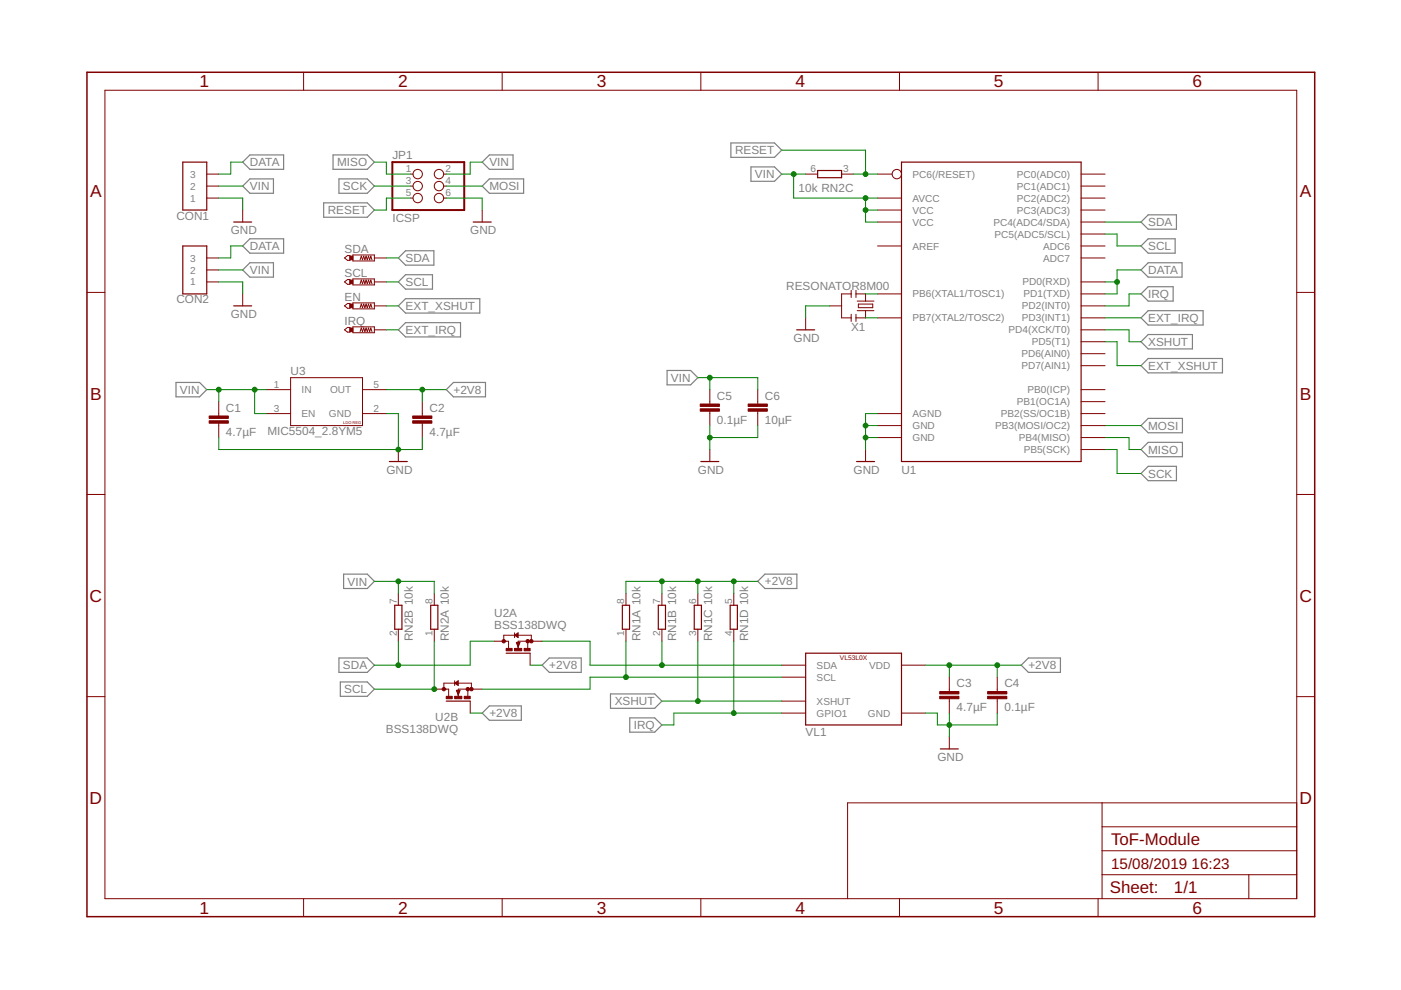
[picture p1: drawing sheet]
<svg xmlns="http://www.w3.org/2000/svg" width="297mm" height="210mm" viewBox="0 0 297 210" stroke-linecap="round" stroke-linejoin="round" font-family="sans-serif">
<g fill="none" stroke="#808080" stroke-width=".25">
<path d="M51.5 39.5l1.5-1.6h5v3.1h-5zM51.5 34.4l1.5-1.5h7.1v3h-7.1zM70.6 32.9h7.3l1.5 1.5-1.5 1.5h-7.3zM71.9 37.9h6l1.5 1.6-1.5 1.5h-6zM102.2 34.4l1.6-1.5h5v3h-5zM103.8 37.9h7.2v3.1h-7.2l-1.6-1.5zM155 30.3h9.2l1.5 1.5-1.5 1.6h-9.2zM159.2 35.4h5l1.5 1.5-1.5 1.5h-5zM51.5 57.2l1.5-1.5h5v3.1h-5zM51.5 52.2l1.5-1.6h7.1v3.1h-7.1zM68.6 43h9.3l1.5 1.5-1.5 1.6h-9.3zM84.5 54.7l1.5-1.5h6v3h-6z"/>
<path d="M84.5 59.8l1.5-1.5h5.7v3h-5.7zM241.9 47.1l1.5-1.5h6v3h-6zM243.4 55.7h7.2v3.1h-7.2l-1.5-1.6zM243.4 50.6h5.8v3.1h-5.8l-1.5-1.5zM84.5 64.9l1.5-1.6h15.7v3.1h-15.7zM84.5 69.9l1.5-1.5h11.6v3h-11.6zM141.4 78.5h5l1.6 1.6-1.6 1.5h-5zM241.9 77.5l1.5-1.5h15.8v3.1h-15.8zM241.9 72.5l1.5-1.6h9.4v3.1h-9.4zM241.9 62.3l1.5-1.5h5.3v3h-5.3zM241.9 67.4l1.5-1.5h11.7v3h-11.7zM37.3 81.1h5l1.5 1.5-1.5 1.5h-5z"/>
<path d="M94.6 82.6l1.5-1.5h6.8v3h-6.8zM241.9 95.3l1.5-1.5h7.3v3h-7.3zM241.9 90.2l1.5-1.5h7.3v3.1h-7.3zM241.9 100.4l1.5-1.5h6v3h-6zM71.9 139.5h6l1.5 1.5-1.5 1.6h-6zM72.9 121.7h5l1.5 1.6-1.5 1.5h-5zM116.5 139.5h6.7v3.1h-6.7l-1.6-1.6zM160.7 123.3l1.5-1.6h6.8v3.1h-6.8zM72.2 144.6h5.7l1.5 1.5-1.5 1.5h-5.7zM102.2 151.2l1.6-1.5h6.7v3h-6.7zM129.4 147.1h9.4l1.5 1.6-1.5 1.5h-9.4zM133.5 152.2h5.3l1.5 1.5-1.5 1.5h-5.3z"/>
<path d="M216.5 141l1.5-1.5h6.8v3.1h-6.8z"/>
</g>
<g fill="none" stroke="#800000" stroke-width=".21">
<path d="M22.2 19.1h252.7v171.4h-252.7zM64.4 15.3v3.8M106.5 15.3v3.8M148.6 15.3v3.8M190.7 15.3v3.8M232.8 15.3v3.8M43.8 39.5h2.6M43.8 36.9h2.6M87 39.5h.6M87 36.9h.6M94.1 39.5h.5M94.1 36.9h.5"/>
<path d="M170.8 36.9h2.6M178.4 36.9h2.6M186.1 36.9h3M229.2 39.5h5.1M229.2 36.9h5.1M43.8 42h2.6M43.8 59.8h2.6M43.8 57.2h2.6M43.8 54.7h2.6M51.5 44.5v2.6M73 54.7l.7-.5h.5v1h-.5zM73 59.8l.7-.5h.5v1h-.5z"/>
<path d="M74.8 54.1h4.6v1.2h-4.6zM74.8 59.1h4.6v1.3h-4.6zM76.3 55.1l.3-.8 .3 .8 .2-.8 .3 .8 .2-.8 .3 .8 .2-.8 .3 .8 .2-.8 .3 .8M79.4 59.8h2.5M79.4 54.7h2.5M87 42h.6M94.1 42h.5M102.2 44.5v2.6M186.1 42h5M186.1 52.2h5M186.1 44.5h5M186.1 47.1h5"/>
<path d="M229.2 42h5.1M229.2 59.8h5.1M229.2 54.7h5.1M229.2 52.2h5.1M229.2 44.5h5.1M229.2 47.1h5.1M229.2 49.6h5.1M18.4 62h3.8M51.5 62.3v2.6M73 64.9l.7-.6h.5v1.1h-.5zM73 69.9l.7-.5h.5v1h-.5zM74.8 64.2h4.6v1.3h-4.6z"/>
<path d="M74.8 69.3h4.6v1.2h-4.6zM76.3 60.2l.3-.8 .3 .8 .2-.8 .3 .8 .2-.8 .3 .8 .2-.8 .3 .8 .2-.8 .3 .8M76.3 65.2l.3-.7 .3 .7 .2-.7 .3 .7 .2-.7 .3 .7 .2-.7 .3 .7 .2-.7 .3 .7M76.3 70.3l.3-.7 .3 .7 .2-.7 .3 .7 .2-.7 .3 .7 .2-.7 .3 .7 .2-.7 .3 .7M79.4 64.9h2.5M79.4 69.9h2.5M170.8 67.4v2.5M175.9 64.9h2.5M180.5 62.3h-2.1v5.1h2.1M180.5 61.6v1.5M180.5 66.6v1.6M181.5 62.3h2v1.5"/>
<path d="M181.5 61.6v1.5M181.5 66.6v1.6M181.7 65.9h3.6M181.7 63.8h3.6M182 64.5h3v.7h-3zM183.5 65.9v1.5h-2M186.1 62.3h5M186.1 67.4h5M229.2 62.3h5.1M229.2 67.4h5.1M229.2 64.9h5.1M229.2 69.9h5.1"/>
<path d="M229.2 72.5h5.1M229.2 75h5.1M229.2 77.5h5.1M274.9 62h3.8M46.4 85.2v3M46.4 89.7v3.1M56.5 87.7h5.1M56.5 82.6h5.1M61.6 80.1h15.3v10.1h-15.3zM76.9 87.7h5M76.9 82.6h5M84.5 95.3v2.6"/>
<path d="M89.5 85.2v3M89.5 89.7v3.1M150.5 82.6v3.1M150.5 87.2v3M150.5 95.3v2.6M160.7 82.6v3.1M160.7 87.2v3M183.5 95.3v2.6M186.1 87.7h5M186.1 90.2h5M186.1 92.8h5M229.2 87.7h5.1"/>
<path d="M229.2 90.2h5.1M229.2 92.8h5.1M229.2 82.6h5.1M229.2 85.2h5.1M229.2 95.3h5.1M18.4 104.8h3.8M274.9 104.8h3.8M84.5 125.8v2.5M84.5 133.4v2.6M92.1 125.8v2.5M92.1 133.4v2.6M104.8 136h3v1.5"/>
<path d="M106.8 136v-1.3h5.8v1.3M109.1 134.7l.8-.5v1zM109.1 134.2v1M109.5 136.2h.7l-.3 1zM111.9 136v1.5M112.4 138.5v2.5M114.9 136h-5v1.5M132.7 125.8v2.5M132.7 133.4v2.6M140.3 125.8v2.5M140.3 133.4v2.6M148 125.8v2.5"/>
<path d="M148 133.4v2.6M155.6 125.8v2.5M155.6 133.4v2.6M18.4 147.7h3.8M92.1 146.1h3v1.5M94.1 146.1v-1.3h5.8v1.3M96.4 144.8l.8-.5v1.1zM96.4 144.3v1.1M96.8 146.4h.7l-.3 1zM99.2 146.1v1.5M99.7 148.7v2.5M102.2 146.1h-5v1.5"/>
<path d="M165.7 141h5.1M165.7 143.6h5.1M165.7 148.7h5.1M165.7 151.2h5.1M191.1 141h5.1M191.1 151.2h5.1M201.3 143.6v3M201.3 148.1v3.1M201.3 156.3v2.5M211.4 143.6v3M211.4 148.1v3.1M274.9 147.7h3.8"/>
<path d="M233.7 170.2v20.3M233.7 175.3h41.2M274.9 170.2h-95.2v20.3M64.4 190.5v3.9M106.5 190.5v3.9M148.6 190.5v3.9M190.7 190.5v3.9M232.8 190.5v3.9M233.7 185.5h41.2M233.7 180.4h41.2M264.8 185.5v5"/>
<circle cx="88.6" cy="39.5" r=".99"/>
<circle cx="88.6" cy="36.9" r=".99"/>
<circle cx="93.1" cy="36.9" r=".99"/>
<circle cx="93.1" cy="39.5" r=".99"/>
<circle cx="190.1" cy="36.9" r=".99"/>
<circle cx="88.6" cy="42" r=".99"/>
<circle cx="93.1" cy="42" r=".99"/>
</g>
<path d="M18.4 15.3h260.3v179.1h-260.3z" fill="none" stroke="#800000" stroke-width=".32"/>
<g fill="none" stroke="#800000" stroke-width=".25">
<path d="M38.8 34.4h5v10.1h-5zM173.4 36.2h5v1.5h-5zM191.1 34.4h38.1v63.5h-38.1zM38.8 52.2h5v10.1h-5zM49.6 47.1h3.8M100.3 47.1h3.8M49.6 64.9h3.8M168.9 69.9h3.8M82.5 97.9h3.9M148.6 97.9h3.8M181.6 97.9h3.8M83.7 128.3h1.5v5.1h-1.5z"/>
<path d="M91.3 128.3h1.5v5.1h-1.5zM107.3 138.5h5.1M109.3 134.7l.4-.3v.5zM109.9 136.8l-.3-.5h.5l-.2 .7M132 128.3h1.5v5.1h-1.5zM139.6 128.3h1.5v5.1h-1.5zM147.2 128.3h1.5v5.1h-1.5zM154.8 128.3h1.5v5.1h-1.5zM170.8 138.5h20.3v15.2h-20.3zM94.6 148.7h5.1M96.6 144.8l.4-.2v.5zM97.2 147l-.3-.5h.5l-.2 .6"/>
<path d="M199.4 158.8h3.8"/>
</g>
<path d="M83.2 34.4h15.2v10.1h-15.2z" fill="none" stroke="#800000" stroke-width=".42"/>
<g fill="#800000" stroke="#800000" stroke-width=".21">
<circle cx="112.6" cy="136" r=".36"/>
<circle cx="111.9" cy="136" r=".36"/>
<circle cx="106.8" cy="136" r=".36"/>
<circle cx="99.9" cy="146.1" r=".36"/>
<circle cx="99.2" cy="146.1" r=".36"/>
<circle cx="94.1" cy="146.1" r=".36"/>
</g>
<g fill="#800000" stroke="#800000" stroke-width=".21">
<path d="M107.3 137.5h1.3v.5h-1.3z"/>
<path d="M111.1 137.5h1.3v.5h-1.3z"/>
<path d="M109.1 137.5h1.5v.5h-1.5z"/>
<path d="M94.6 147.6h1.3v.5h-1.3z"/>
<path d="M98.4 147.6h1.3v.5h-1.3z"/>
<path d="M96.4 147.6h1.5v.5h-1.5z"/>
<path d="M74.2 54.3h.6v.8h-.6z"/>
<path d="M74.2 59.4h.6v.8h-.6z"/>
<path d="M74.2 64.5h.6v.7h-.6z"/>
<path d="M44.3 89.2h4.1v.5h-4.1z"/>
<path d="M44.3 88.2h4.1v.5h-4.1z"/>
<path d="M87.5 89.2h4.1v.5h-4.1z"/>
<path d="M87.5 88.2h4.1v.5h-4.1z"/>
<path d="M199.2 147.6h4.1v.5h-4.1z"/>
<path d="M199.2 146.6h4.1v.5h-4.1z"/>
<path d="M209.4 147.6h4.1v.5h-4.1z"/>
<path d="M209.4 146.6h4.1v.5h-4.1z"/>
<path d="M74.2 69.6h.6v.7h-.6z"/>
<path d="M148.5 86.7h4v.5h-4z"/>
<path d="M148.5 85.7h4v.5h-4z"/>
<path d="M158.6 86.7h4.1v.5h-4.1z"/>
<path d="M158.6 85.7h4.1v.5h-4.1z"/>
</g>
<g fill="none" stroke="#008000" stroke-width=".21">
<path d="M46.4 39.5h5.1M51.5 34.4h-2.6v2.5h-2.5M79.4 39.5h7.6M79.4 34.4h2.5v2.5h5.1M94.6 39.5h7.6M102.2 34.4h-2.5v2.5h-5.1M165.7 36.9h5.1M165.7 31.8h17.8v5.1M168.3 36.9v5.1h17.8M181 36.9h5.1M46.4 57.2h5.1M46.4 42h5.1v2.5"/>
<path d="M46.4 59.8h5.1v2.5M51.5 52.2h-2.6v2.5h-2.5M81.9 59.8h2.6M81.9 54.7h2.6M87 42h-5.1v2.5h-2.5M94.6 42h7.6v2.5M183.5 44.5h2.6M183.5 42v5.1h2.6M234.3 47.1h7.6M234.3 59.8h2.5M234.3 49.6h2.5v2.6h5.1M241.9 57.2h-5.1v5.1h-2.5"/>
<path d="M81.9 64.9h2.6M81.9 69.9h2.6M175.9 64.9h-5.1v2.5M183.5 62.3h2.6M183.5 67.4h2.6M234.3 72.5h2.5v5h5.1M234.3 69.9h5.1v2.6h2.5M234.3 67.4h7.6M241.9 62.3h-2.5v2.6h-5.1M43.8 82.6h12.7M46.4 82.6v2.6M46.4 92.8v2.5h43.1v-2.5"/>
<path d="M54 82.6v5.1h2.5M81.9 87.7h2.6v7.6M81.9 82.6h12.7M89.5 82.6v2.6M148 80.1h12.7v2.5M150.5 80.1v2.5M150.5 90.2v5.1M160.7 90.2v2.6h-10.2M183.5 90.2h2.6M183.5 92.8h2.6M186.1 87.7h-2.6v7.6M234.3 95.3h2.5v5.1h5.1"/>
<path d="M234.3 92.8h5.1v2.5h2.5M234.3 90.2h7.6M79.4 123.3h12.7v2.5M84.5 123.3v2.5M84.5 136v5M92.1 136v10.1h-12.7M104.8 136h-5.1v5h-20.3M114.9 136h10.2v5h40.6M132.7 136v7.6M140.3 123.3v2.5M140.3 136v5M148 123.3v2.5"/>
<path d="M148 136v12.7M155.6 123.3v2.5M155.6 136v15.2M160.7 123.3h-28v2.5M99.7 151.2h2.5M112.4 141h2.5M140.3 148.7h25.4M165.7 151.2h-22.8v2.5h-2.6M165.7 143.6h-40.6v2.5h-22.9M196.2 141h20.3M196.2 151.2h2.5v2.5h12.7v-2.5M201.3 141v2.6"/>
<path d="M201.3 151.2v5.1M211.4 141v2.6"/>
</g>
<g fill="#008000" stroke="#008000" stroke-width=".21">
<circle cx="54" cy="82.6" r=".51"/>
<circle cx="46.4" cy="82.6" r=".51"/>
<circle cx="84.5" cy="123.3" r=".51"/>
<circle cx="183.5" cy="42" r=".51"/>
<circle cx="183.5" cy="44.5" r=".51"/>
<circle cx="168.3" cy="36.9" r=".51"/>
<circle cx="150.5" cy="80.1" r=".51"/>
<circle cx="89.5" cy="82.6" r=".51"/>
<circle cx="201.3" cy="141" r=".51"/>
<circle cx="211.4" cy="141" r=".51"/>
<circle cx="140.3" cy="123.3" r=".51"/>
<circle cx="148" cy="123.3" r=".51"/>
<circle cx="155.6" cy="123.3" r=".51"/>
<circle cx="84.5" cy="95.3" r=".51"/>
<circle cx="201.3" cy="153.7" r=".51"/>
<circle cx="183.5" cy="90.2" r=".51"/>
<circle cx="183.5" cy="92.8" r=".51"/>
<circle cx="150.5" cy="92.8" r=".51"/>
<circle cx="236.8" cy="59.8" r=".51"/>
<circle cx="183.5" cy="36.9" r=".51"/>
<circle cx="84.5" cy="141" r=".51"/>
<circle cx="92.1" cy="146.1" r=".51"/>
<circle cx="140.3" cy="141" r=".51"/>
<circle cx="132.7" cy="143.6" r=".51"/>
<circle cx="148" cy="148.7" r=".51"/>
<circle cx="155.6" cy="151.2" r=".51"/>
</g>
<g font-size="3.7" fill="#800000">
<text x="42.3" y="18.5">1</text>
<text x="84.4" y="18.5">2</text>
<text x="126.5" y="18.5">3</text>
<text x="168.6" y="18.5">4</text>
<text x="210.7" y="18.5">5</text>
<text x="252.9" y="18.5">6</text>
<text x="19.1" y="41.9">A</text>
<text x="275.6" y="41.9">A</text>
<text x="19.1" y="84.7">B</text>
<text x="275.6" y="84.7">B</text>
<text x="19" y="127.6">C</text>
<text x="275.5" y="127.6">C</text>
<text x="19" y="170.4">D</text>
<text x="275.5" y="170.4">D</text>
<text x="42.3" y="193.7">1</text>
<text x="84.4" y="193.7">2</text>
<text x="126.5" y="193.7">3</text>
<text x="168.6" y="193.7">4</text>
<text x="210.7" y="193.7">5</text>
<text x="252.9" y="193.7">6</text>
</g>
<g font-size="3.6" fill="#800000">
<text x="235.6" y="179.1">ToF-Module</text>
<text x="235.3" y="189.4">Sheet:</text>
<text x="248.9" y="189.3">1/1</text>
</g>
<g font-size="3.2" fill="#800000">
<text x="235.6" y="184.2">15/08/2019</text>
<text x="252.6" y="184.2">16:23</text>
</g>
<g font-size="2.5" fill="#808080">
<text x="53" y="35.3">DATA</text>
<text x="71.5" y="35.3">MISO</text>
<text x="83.2" y="33.7">JP1</text>
<text x="103.8" y="35.3">VIN</text>
<text x="155.8" y="32.7">RESET</text>
<text x="53" y="40.3">VIN</text>
<text x="72.7" y="40.3">SCK</text>
<text x="103.8" y="40.3">MOSI</text>
<text x="160" y="37.8">VIN</text>
<text x="169.3" y="40.7">10k RN2C</text>
<text x="37.4" y="46.6">CON1</text>
<text x="69.5" y="45.4">RESET</text>
<text x="83.2" y="47.1">ICSP</text>
<text x="243.4" y="48">SDA</text>
<text x="48.9" y="49.6">GND</text>
<text x="53" y="53">DATA</text>
<text x="73" y="53.7">SDA</text>
<text x="99.7" y="49.6">GND</text>
<text x="243.4" y="53">SCL</text>
<text x="53" y="58.1">VIN</text>
<text x="73" y="58.8">SCL</text>
<text x="86" y="55.6">SDA</text>
<text x="243.4" y="58.1">DATA</text>
<text x="37.4" y="64.3">CON2</text>
<text x="73" y="63.8">EN</text>
<text x="86" y="60.7">SCL</text>
<text x="86" y="65.7">EXT_XSHUT</text>
<text x="166.7" y="61.5">RESONATOR8M00</text>
<text x="243.4" y="63.2">IRQ</text>
<text x="48.9" y="67.4">GND</text>
<text x="73" y="68.9">IRQ</text>
<text x="86" y="70.8">EXT_IRQ</text>
<text x="180.4" y="70.2">X1</text>
<text x="243.4" y="68.3">EXT_IRQ</text>
<text x="168.3" y="72.5">GND</text>
<text x="243.4" y="73.4">XSHUT</text>
<text x="38.1" y="83.5">VIN</text>
<text x="61.6" y="79.6">U3</text>
<text x="96.1" y="83.5">+2V8</text>
<text x="142.3" y="81">VIN</text>
<text x="243.4" y="78.4">EXT_XSHUT</text>
<text x="47.9" y="87.3">C1</text>
<text x="91.1" y="87.3">C2</text>
<text x="152" y="89.9">0.1µF</text>
<text x="152" y="84.8">C5</text>
<text x="162.2" y="89.9">10µF</text>
<text x="162.2" y="84.8">C6</text>
<text x="47.9" y="92.4">4.7µF</text>
<text x="56.7" y="92.3">MIC5504_2.8YM5</text>
<text x="91.1" y="92.4">4.7µF</text>
<text x="243.4" y="91.1">MOSI</text>
<text x="81.9" y="100.4">GND</text>
<text x="148" y="100.4">GND</text>
<text x="181" y="100.4">GND</text>
<text x="191.1" y="100.4">U1</text>
<text x="243.4" y="96.2">MISO</text>
<text x="243.4" y="101.3">SCK</text>
<text x="73.7" y="124.1">VIN</text>
<text x="162.2" y="124.1">+2V8</text>
<text x="104.8" y="130.9">U2A</text>
<text x="87.5" y="135.9" transform="rotate(-90 87.5 135.9)">RN2B 10k</text>
<text x="95.1" y="135.9" transform="rotate(-90 95.1 135.9)">RN2A 10k</text>
<text x="104.8" y="133.4">BSS138DWQ</text>
<text x="135.8" y="135.9" transform="rotate(-90 135.8 135.9)">RN1A 10k</text>
<text x="143.4" y="135.9" transform="rotate(-90 143.4 135.9)">RN1B 10k</text>
<text x="151" y="135.9" transform="rotate(-90 151 135.9)">RN1C 10k</text>
<text x="158.6" y="135.9" transform="rotate(-90 158.6 135.9)">RN1D 10k</text>
<text x="72.7" y="141.9">SDA</text>
<text x="116.5" y="141.9">+2V8</text>
<text x="218" y="141.9">+2V8</text>
<text x="73" y="147">SCL</text>
<text x="130.3" y="149.5">XSHUT</text>
<text x="202.8" y="145.7">C3</text>
<text x="213" y="145.7">C4</text>
<text x="81.8" y="155.5">BSS138DWQ</text>
<text x="92.3" y="153">U2B</text>
<text x="103.8" y="152.1">+2V8</text>
<text x="134.4" y="154.6">IRQ</text>
<text x="202.8" y="150.8">4.7µF</text>
<text x="213" y="150.8">0.1µF</text>
<text x="170.8" y="156">VL1</text>
<text x="198.7" y="161.3">GND</text>
</g>
<g font-size="2.1" fill="#808080">
<text x="40.3" y="40.2">2</text>
<text x="40.3" y="37.7">3</text>
<text x="86" y="36.6">1</text>
<text x="86" y="39.1">3</text>
<text x="86" y="41.6">5</text>
<text x="94.4" y="36.6">2</text>
<text x="94.4" y="39.1">4</text>
<text x="94.4" y="41.6">6</text>
<text x="171.8" y="36.6">6</text>
<text x="178.8" y="36.6">3</text>
<text x="193.5" y="37.7">PC6(/RESET)</text>
<text x="215.6" y="37.7">PC0(ADC0)</text>
<text x="215.6" y="40.2">PC1(ADC1)</text>
<text x="40.3" y="42.8">1</text>
<text x="193.5" y="42.8">AVCC</text>
<text x="193.5" y="45.3">VCC</text>
<text x="193.5" y="47.8">VCC</text>
<text x="210.6" y="47.8">PC4(ADC4/SDA)</text>
<text x="215.6" y="42.8">PC2(ADC2)</text>
<text x="215.6" y="45.3">PC3(ADC3)</text>
<text x="193.5" y="52.9">AREF</text>
<text x="210.9" y="50.4">PC5(ADC5/SCL)</text>
<text x="221.2" y="52.9">ADC6</text>
<text x="40.3" y="58">2</text>
<text x="40.3" y="55.5">3</text>
<text x="221.2" y="55.5">ADC7</text>
<text x="40.3" y="60.5">1</text>
<text x="193.5" y="63.1">PB6(XTAL1/TOSC1)</text>
<text x="216.7" y="65.6">PD2(INT0)</text>
<text x="216.8" y="60.5">PD0(RXD)</text>
<text x="217" y="63.1">PD1(TXD)</text>
<text x="193.5" y="68.1">PB7(XTAL2/TOSC2)</text>
<text x="213.8" y="70.7">PD4(XCK/T0)</text>
<text x="216.7" y="68.1">PD3(INT1)</text>
<text x="216.6" y="75.8">PD6(AIN0)</text>
<text x="218.8" y="73.2">PD5(T1)</text>
<text x="58.1" y="82.3">1</text>
<text x="63.9" y="83.4">IN</text>
<text x="70" y="83.4">OUT</text>
<text x="79.2" y="82.3">5</text>
<text x="216.6" y="78.3">PD7(AIN1)</text>
<text x="217.9" y="83.4">PB0(ICP)</text>
<text x="58.1" y="87.3">3</text>
<text x="63.9" y="88.5">EN</text>
<text x="69.7" y="88.5">GND</text>
<text x="79.2" y="87.3">2</text>
<text x="193.5" y="88.5">AGND</text>
<text x="212.2" y="88.5">PB2(SS/OC1B)</text>
<text x="215.6" y="85.9">PB1(OC1A)</text>
<text x="193.5" y="91">GND</text>
<text x="193.5" y="93.5">GND</text>
<text x="211" y="91">PB3(MOSI/OC2)</text>
<text x="216" y="93.5">PB4(MISO)</text>
<text x="217" y="96.1">PB5(SCK)</text>
<text x="84.1" y="128" transform="rotate(-90 84.1 128)">7</text>
<text x="91.7" y="128" transform="rotate(-90 91.7 128)">8</text>
<text x="132.4" y="128" transform="rotate(-90 132.4 128)">8</text>
<text x="140" y="128" transform="rotate(-90 140 128)">7</text>
<text x="147.6" y="128" transform="rotate(-90 147.6 128)">6</text>
<text x="155.2" y="128" transform="rotate(-90 155.2 128)">5</text>
<text x="84.1" y="134.9" transform="rotate(-90 84.1 134.9)">2</text>
<text x="91.7" y="134.9" transform="rotate(-90 91.7 134.9)">1</text>
<text x="132.4" y="134.9" transform="rotate(-90 132.4 134.9)">1</text>
<text x="140" y="134.9" transform="rotate(-90 140 134.9)">2</text>
<text x="147.6" y="134.9" transform="rotate(-90 147.6 134.9)">3</text>
<text x="155.2" y="134.9" transform="rotate(-90 155.2 134.9)">4</text>
<text x="173.1" y="141.8">SDA</text>
<text x="184.3" y="141.8">VDD</text>
<text x="173.1" y="144.3">SCL</text>
<text x="173.1" y="149.4">XSHUT</text>
<text x="173.1" y="151.9">GPIO1</text>
<text x="184" y="151.9">GND</text>
</g>
<text font-size="1.4" fill="#800000" x="178.1" y="140">VL53L0X</text>
<text font-size=".8" fill="#800000" x="72.8" y="90">LDO REG</text>
</svg>
